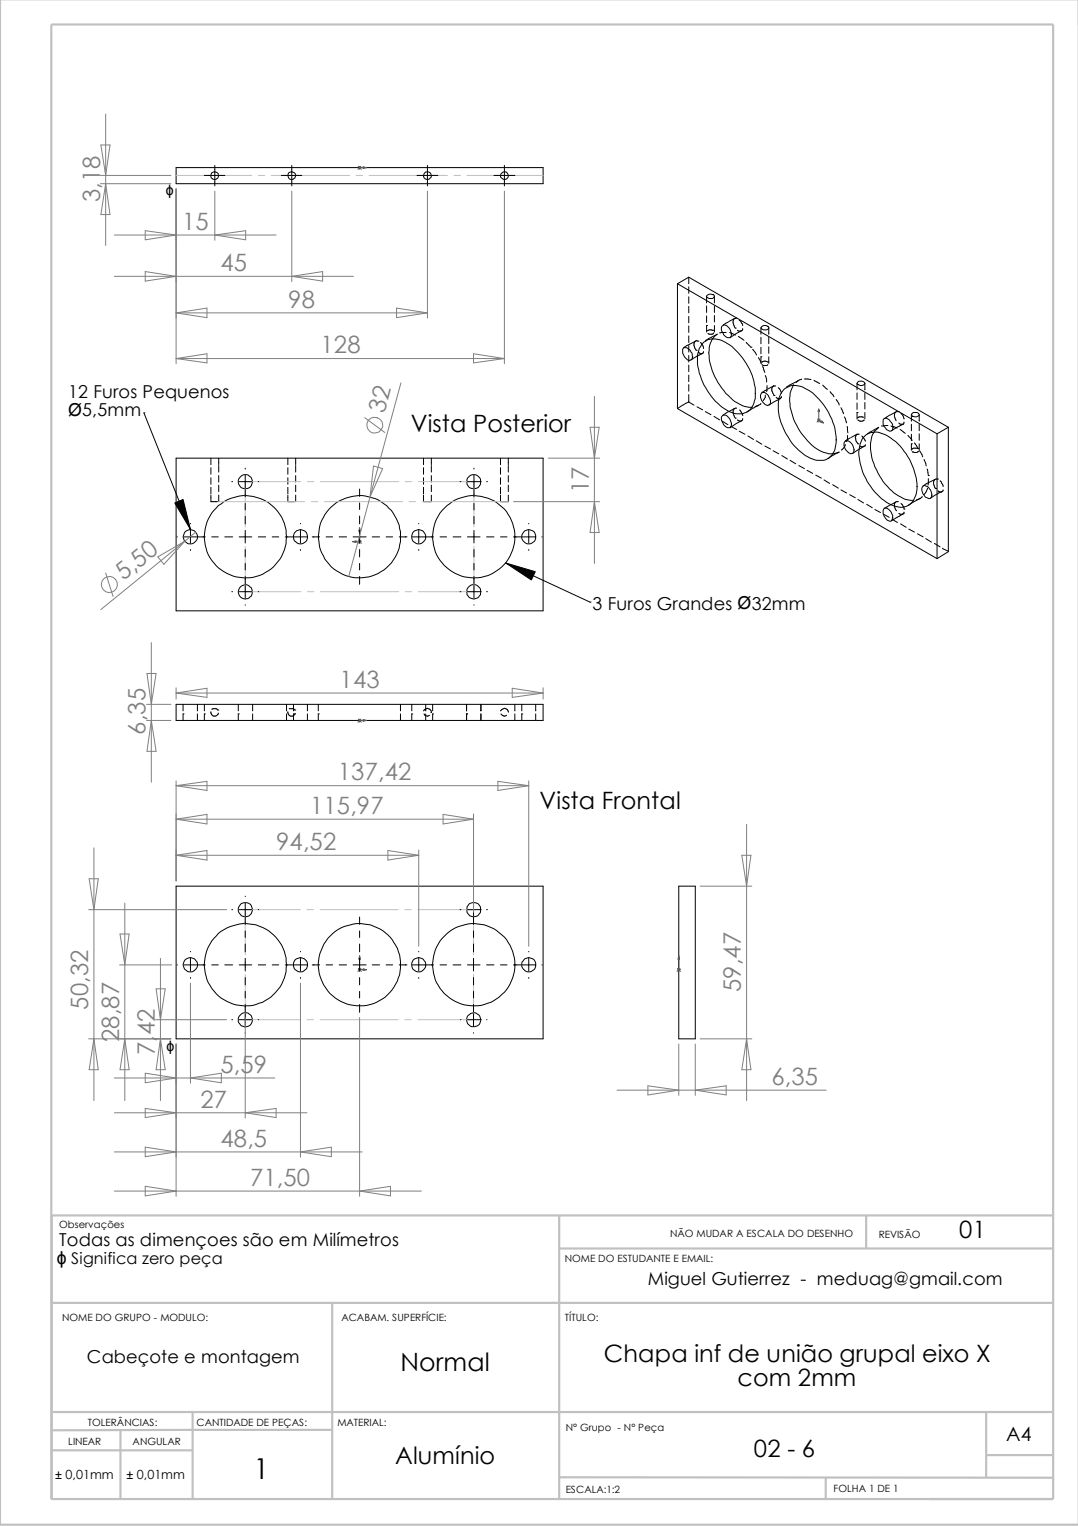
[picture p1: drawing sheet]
<svg xmlns="http://www.w3.org/2000/svg" width="210mm" height="297mm" viewBox="0 0 210 297" stroke-linecap="round" stroke-linejoin="round" font-family="sans-serif">
<g fill="none" stroke="#c0c0c0" stroke-width=".42">
<path d="M0 0v296.8h210M10 4.8h195.1v287h-195.1zM108.9 236.6v55.3M168.7 236.5v6.4M205.1 236.6h-195v55.3M10.1 253.6h195M64.7 253.6v38.3M108.9 243h96.2M10.3 274.9h194.8M23.5 278.4v13.2M37.2 278.3h27.4M37.5 274.9v17"/>
<path d="M37.5 278.3l-27.5 .1M192 274.8v12.8M10.2 282.3h27.3M108.9 287.6h96.2M160.8 287.6v4.2M192 283.2h13.1"/>
</g>
<g fill="none" stroke="#000" stroke-width=".19">
<path d="M34.3 32.6h71.4v3.2h-71.4zM39.8 34.1h4M41.8 32.2v4M54.8 34.1h4M56.2 33.6a.77 .77 0 0 1 1.1 0 .77 .77 0 0 1 0 1.1 .77 .77 0 0 1-1.1 0l-.2-.5zM56.8 32.2v4M81.2 34.1h4.1M83.2 32.2v4M96.2 34.1h4M98.2 32.2v4M131.9 55.2l50.6 29.2M131.9 55.2v24.3"/>
<path d="M134.1 54v1.2M134.1 55.8v1.3M134.1 57.8v1.2M134.1 59.6v1.3M134.1 54l-2.2 1.2M134.1 54l50.6 29.2M137.6 57.7v1.3M137.6 59.5v1.3M137.7 57.5a.92 .92 0 0 1 1.4 .2 .85 .85 0 0 1-.8 .4 .85 .85 0 0 1-.7-.5zM139.1 57.7v1.3M139.1 59.5v1.3M131.9 79.5l50.6 29.2"/>
<path d="M132.9 67.9a.86 .86 0 0 1 1.4 .2 1.64 1.64 0 0 1 .4 1.9 .86 .86 0 0 1-1.4-.5l-.4-.7zM132.9 78.9l-1 .6M134.1 78.3l1 .6M134.1 78.3l-1.1 .6M134.1 61.6v1.3M134.1 63.4v1.3M134.1 65.4v1.3M134.1 67.3v1.2M134.1 69.2v1.3M134.1 71.1v1.2M134.1 73v1.3M134.1 74.9v1.2"/>
<path d="M134.1 76.8v1.5M135.3 66.5a1.42 1.42 0 0 0 .3 1.7M135.6 68.2h.1M135.7 79.2l1.1 .6M135.9 66.4h.1M135.9 66.4l-.3-.1-2.5 1.4M136 68.6l.7 .3M136.4 66.7l.4 .5 .2 .6M137 68.4l-.2 .4-2.3 1.2M137.1 66.6a4.1 4.1 0 0 1 4.9 .5 12.2 12.2 0 0 1 5.1 10.5 3.6 3.6 0 0 1-1.8 2.7 4.2 4.2 0 0 1-4.2-.7 12.2 12.2 0 0 1-5.3-10.4l.3-1.4zM137.6 63.4h.1M137.6 61.5v1.3"/>
<path d="M137.6 63.4v1.2M138.9 64.3h.1M138.9 64.3l-.8-.1-.4 .2M138.9 64.8l-.2 .3h-.6l-.3-.2M139.1 61.4v1.3M139.1 63.4v1.2M139.6 65.1a4.4 4.4 0 0 0-1.5 4.2 12.3 12.3 0 0 0 5.9 9.4l.9 .4 1.6 .2M139.7 65.1l-2.4 1.2M140.5 63.5a.86 .86 0 0 1 1.5 .4 1.48 1.48 0 0 1 .2 1.8 1.7 1.7 0 0 1-1.7-2.2zM141.4 64.7l-1.3 .1M141.8 62.7l-1 .6M142.1 64.7l1.2 .5"/>
<path d="M143 62l-.1 .1a1.56 1.56 0 0 0 .3 1.8M143 79.5l-.1 .1a1.56 1.56 0 0 0 .3 1.8M143 62l-1.1 .6M143 79.5l-1.1 .6M143.2 63.9h.1M143.2 65.1l-1 .6M143.4 61.9l-.4 .1M143.4 79.4l-.4 .1M143.6 64.3l.2 .2 .6-.1M143.8 65.5l1.1 .7M143.9 62.3l.4 .3 .3 .8M144 79.8l.6 1.1"/>
<path d="M144.4 64.4l-1.1 .6M144.6 64v.2l-.2 .2M145.3 66.7l.9 .9M146.2 67.6h.1M146.5 79.5l-1 .7M146.6 68l.7 1.1M147.7 69.6l.6 1.1M147.7 78.9l-1.1 .6M148.2 69.5h.1M148.2 78.5l-.1 .2-1 .4M148.2 63.8v1.3M148.2 65.6v1.3"/>
<path d="M148.2 67.6v1.3M148.2 69.5v1.2M148.3 76.6a.91 .91 0 0 1 1.4 .6 1.11 1.11 0 0 1 0 1.7 1.28 1.28 0 0 1-1.4-1.1l-.2-.5zM148.3 63.6a.92 .92 0 0 1 1.4 .2 .84 .84 0 0 1-1.4 .2l-.1-.1zM148.3 70.5h.1a.87 .87 0 0 1 1.1 0M148.3 71l.4 .1h.6l.2-.1M148.5 71.3l.4 1.2M149 73.1l.3 .8v.5M149 76.9v.4l-.4 .7M149.4 75l-.1 1.2M149.4 75.8l-1.1 .6M149.5 70.5h.1"/>
<path d="M149.7 63.8v1.3M149.7 65.6v1.3M149.7 67.5v1.3M149.7 69.5v1.2M150.6 75.1l-.3 .5v.5l.4 .9M150.6 75.1h.4M150.6 75.1l-1.1 .6M150.7 77h.1M151.1 77.3l.4 .3h.5M151.6 75.5l.4 .5 .1 .6M152 77.6l-2.3 1.3M152.1 77.2l-.1 .4"/>
<path d="M152.6 75.9a3.7 3.7 0 0 1 4.7 0 12.3 12.3 0 0 1 5.5 10.2 3.5 3.5 0 0 1-2.4 3.5 6.3 6.3 0 0 1-5.4-2.4 12.4 12.4 0 0 1-3.4-8.9l.1-1zM154.5 74.9v.1a5.2 5.2 0 0 0-.7 3.6 12.2 12.2 0 0 0 6.2 9.3 3.6 3.6 0 0 0 3.3 .1M155.4 74.1l-2.3 1.3M156 73.8l-1.1 .7M156.6 73.8l1.3 .1M158.5 74l1.1 .6M160.2 75l.9 .8M161.6 76.2l.8 1M162.8 77.8l.6 1.1M163.7 79.4l.6 1.1M166.9 74.6v1.3M166.9 76.5v1.3"/>
<path d="M166.9 78.4v1.3M167 74.5a.89 .89 0 0 1 1.4 .2 .96 .96 0 0 1-1.5-.1zM168.4 74.6v1.3M168.4 76.5v1.3M168.4 78.3v1.3M28 80.4h.1M28 80.4l9.1 22.7M34.3 89.2h71.4v29.7h-71.4zM41.1 96.4v1.2h1.2M41.1 89.2v1.3M41.1 91v1.3M41.1 93v1.3"/>
<path d="M41.1 94.9v1.2M42.6 89.2v1.3M42.6 90.6v1.3M42.6 92.6v1.2M42.6 94.4v1.3M42.6 96.4v1.2M45.1 93.8h.2M46.6 93.8h2.4M47.8 91.1v.2M47.8 92.5v2.5M47.8 95.3v1.4M47.8 98v1.3"/>
<path d="M50.3 93.8h.1M56 96.4v1.2h1.3M56 89.2v1.3M56 91v1.3M56 93v1.3M56 94.9v1.2M57.6 89.2v1.3M57.6 90.6v1.3M57.6 92.6v1.2M57.6 94.4v1.3M57.6 96.4v1.2M64.1 99.1a8 8 0 0 1 13.5 2.7 8 8 0 0 1-8.8 10.6 8 8 0 0 1-5.1-12.8z"/>
<path d="M70 95.2v1.4M70 97.9v1.3M82.5 96.4v1.2h1.5v-1.2M82.5 89.2v1.3M82.5 91v1.3M82.5 93v1.3M82.5 94.9v1.2M84 89.2v1.3M84 90.6v1.3M84 92.6v1.2M84 94.4v1.3M89.6 93.8h.1"/>
<path d="M91 93.8h2.5M92.3 91.1v.2M92.3 92.5v2.5M92.3 95.3v1.4M92.3 98v1.3M94.7 93.8h.2M97.5 96.4v1.2h1.5v-1.2M97.5 89.2v1.3M97.5 91v1.3M97.5 93v1.3M97.5 94.9v1.2M99 89.2v1.3"/>
<path d="M99 90.6v1.3M99 92.6v1.2M99 94.4v1.3M137.3 80.1l1.1 .6M139 81.1l1.1 .6M140.6 82l1.1 .7M140.8 80.8a1.65 1.65 0 0 1 1.4 2.5 1.65 1.65 0 0 1-1.6-2.3zM141.8 80.1l-1 .7M142.3 83l1.1 .6M143.2 81.4h.1M143.2 82.6l-1 .7M143.6 81.7l.5 .3 .3-.1"/>
<path d="M143.9 83.9l1.1 .6M144.4 81.9l-1.1 .6M144.6 81.5l-.1 .3-.1 .1M145.6 84.9l1.1 .6M147.2 85.8l1.1 .7M148.9 86.8l1.1 .6M150.5 87.7l1.1 .6M152.2 88.7l1.1 .7M153.8 89.6l1.1 .7M155.5 90.6l1.1 .6M157.1 91.6l1.1 .5M158.8 92.5l1.1 .6"/>
<path d="M160.4 93.4l1.1 .7M162.1 94.3l1.1 .7M162.2 88.6l-1 .7M163.4 88l-1.1 .6M163.7 95.4l1.1 .6M164.4 86a.86 .86 0 0 1 1.5 .4 1.48 1.48 0 0 1 .1 1.9 1.31 1.31 0 0 1-1.5-1.1l-.2-.5zM164.4 81.1l.4 1.2M164.6 86.6l-.4 .7-.4 .3M164.9 83l.2 1.3M165 84.8l-.1 1-.1 .2M165.4 96.3l1.1 .6M165.6 85.2l-1 .6"/>
<path d="M166.9 80.3h.1M166.9 84.5l-.3 .3-.1 .4 .2 .7 .3 .5M166.9 84.5h.4M166.9 80.3v1.3M166.9 84.5l-1.1 .6M167 86.4h.1M167 81.7a.78 .78 0 0 0 1.2 0M167 97.2l1.1 .7M167 87.6l-1 .7M167.8 84.9l.7 1M168.1 81.2l-.8-.1-.3 .2M168.2 85a3.6 3.6 0 0 1 4.4-.3 11.9 11.9 0 0 1 5.9 11 3.2 3.2 0 0 1-3.2 3 9.7 9.7 0 0 1-6.5-5 10.5 10.5 0 0 1-1.4-6.8l.4-1.3z"/>
<path d="M168.2 86.8l-1.1 .7M168.4 80.3v1.3M168.5 86.6v.1a.7 .7 0 0 1-1 .1M168.7 98.2l1.1 .6M169.9 83.8l-1 .6M170.3 99.2l1.1 .6M171 83.3a3.9 3.9 0 0 0-1.5 3.6 12.4 12.4 0 0 0 5.5 9.6l1.4 .7 1.5 .2M171.1 83.2l-1.1 .6M172 81.6a1.1 1.1 0 0 1 1.6 .6l.2 .8a.65 .65 0 0 1-.2 .8 .65 .65 0 0 1-.9-.1 1.75 1.75 0 0 1-.7-2.1zM172.1 99a1.19 1.19 0 0 1 1.6 1 .87 .87 0 0 1-.5 1.5 1.83 1.83 0 0 1-1.1-2.5zM172.9 82.8l-1.3 .1M173.2 80.8l-1 .7"/>
<path d="M173.2 98.3l-1 .6M173.5 82.9l1.2 .4M174.4 80.2a1.18 1.18 0 0 0 .1 1.7M174.4 80.2l-1.1 .6M174.4 97.7l-1.1 .6M174.9 80.1h.1M174.9 97.6h-.4a1.23 1.23 0 0 0 .1 1.8M174.9 80.1l-.5 .1M175 82.3l.3 .3h.6M175 99.9l.3 .2 .6-.1M175.3 83.6l1 .8M175.4 80.5l.5 .5 .1 .6"/>
<path d="M175.4 98l.4 .3 .2 .8M175.9 82.6l-2.3 1.2M176 99.1h.1M176 82.2l-.1 .4M176 99.7v.2l-.1 .1M176.8 84.8l.8 .9M177.5 86.4h.1M177.5 80.7v1.3M177.5 82.6v1.2M177.5 84.5v1.3M177.5 86.4v1.3M177.5 80.5a.89 .89 0 0 1 1.5 .3 .95 .95 0 0 1-1.5-.1z"/>
<path d="M178.1 86.2l.6 1M178.7 87.3h.1M178.7 87.3l-.8-.1-.4 .2M178.8 87.8l-.3 .3-.9-.2M179 80.7v1.3M179 82.6v1.2M179 84.4v1.3M179 86.4v1.3M179.1 87.7l.6 1.2M179.2 97l-2.3 1.3M179.6 96.6a1.21 1.21 0 0 1-1.1 .6M179.7 94.6a1.59 1.59 0 0 1 1.7 1.8 .55 .55 0 0 1-.2 .6 .55 .55 0 0 1-.7-.1 1.65 1.65 0 0 1-.8-2.3z"/>
<path d="M179.9 89.4l.4 1.3M180.5 91.3l.3 1.3M180.6 95l-.3 .9-.4 .3M180.8 92.6h.1M180.8 93.2l-.1 1.2M182 93.3l-.1 .1a1.42 1.42 0 0 0 .3 1.7M182.2 95.1h.1M182.2 96.3l-1 .7M182.5 84.4v24.3M182.5 93.2h.1M182.5 93.2h-.3l-2.5 1.4M182.6 95.5l.5 .3 .3-.1"/>
<path d="M183 93.6l.3 .2 .3 .9M183.4 95.7l-1.1 .6M183.6 95.4l-.2 .3M184.7 83.2l-2.2 1.2M184.7 83.2v24.2l-2.2 1.3M34.5 104.5h.1M35.8 104.5h2.5M37.1 101.9v.1M37.1 103.2v2.5M37.1 107v.1M38.5 104.5h1.5M41.2 104.5h1.3"/>
<path d="M43.8 104.5h1.5M45.1 115.2h.2M46.6 104.5h2.4M46.6 115.2h2.4M47.8 100.5v1.5M47.8 103.2v2.5M47.8 107v1.4M47.8 109.7v1.2M47.8 112.2v1.5M47.8 114v2.4M47.8 117.7v.1M50.3 104.5h1.4"/>
<path d="M50.3 115.2h.1M53 104.5h1.3M55.5 104.5h1.6M57.2 104.5h2.6M58.5 101.9v.1M58.5 103.2v2.5M58.5 107v.1M60.8 104.5h1.4M63.5 104.5h1.3M66 104.5h1.5M68.7 104.5h2.6M70 100.4v1.6"/>
<path d="M70 103.2v2.5M70 107v1.4M70 109.7v1.2M70 112.2v1.5M72.5 104.5h1.4M75.2 104.5h1.3M77.7 104.5h1.5M80.3 104.5h2.5M81.5 101.9v.1M81.5 103.2v2.5M81.5 107v.1M83 104.5h1.4"/>
<path d="M85.7 104.5h1.3M88.2 104.5h1.5M89.6 115.2h.1M91 104.5h2.5M91 115.2h2.5M92.3 100.5v1.5M92.3 103.2v2.5M92.3 107v1.4M92.3 109.7v1.2M92.3 112.2v1.5M92.3 114v2.4M92.3 117.7v.1"/>
<path d="M94.7 104.5h1.5M94.7 115.2h.2M97.5 104.5h1.2M98.5 109.6l16.4 7.6M100 104.5h1.5M101.7 104.5h2.5M103 101.9v.1M103 103.2v2.5M103 107v.1M105.5 104.5h.1M114.9 117.2h.1M172 100.1l1.1 .6"/>
<path d="M173.7 101l1.1 .7M175.3 102l1.1 .6M175.9 100l-2.3 1.4M177 103l1.1 .6M178.6 103.9l1.1 .6M180.3 104.8l1.1 .7M181.9 105.8l1.1 .7M183.6 106.7l1.1 .6M34.3 137.1h71.4v3.1h-71.4zM35.6 139h.1M35.6 137.1v1.3M35.6 139v1.2"/>
<path d="M38.4 137.1v1.3M38.4 139v1.2M39.8 139h.1M39.8 137.1v1.3M39.8 139v1.2M41.1 138.5a.73 .73 0 0 0 .3 .8 .73 .73 0 0 0 .8 0l.3-.5M41.2 138h.9l.3 .2M42.4 138.2h.1M46.4 139h.1M46.4 137.1v1.3M46.4 139v1.2M49.2 137.1v1.3"/>
<path d="M49.2 139v1.2M55.8 137.1v1.3M55.8 139v1.2M56 138.5a.73 .73 0 0 0 .4 .8 .73 .73 0 0 0 .7 0l.4-.4M56.3 138h.8l.3 .2M57.1 139h.1M57.1 137.1v1.3M57.1 139v1.2M57.4 138.2h.1M59.9 137.1v1.3M59.9 139v1.2M62 139h.1"/>
<path d="M62 137.1v1.3M62 139v1.2M78 137.1v1.3M78 139v1.2M80.2 139h.1M80.2 137.1v1.3M80.2 139v1.2M82.5 138.4a.74 .74 0 0 1 .8-.5 .74 .74 0 0 1 .6 .8M82.5 139l.2 .2a.72 .72 0 0 0 1 0M82.9 137.1v1.3M82.9 139v1.2M84.2 139h.1"/>
<path d="M84.2 137.1v1.3M84.2 139v1.2M90.8 139h.1M90.8 137.1v1.3M90.8 139v1.2M93.6 137.1v1.3M93.6 139v1.2M97.5 138.4l.7-.5a.72 .72 0 0 1 .8 .7M97.5 139a.7 .7 0 0 0 1.1 .2M100.2 137.1v1.3M100.2 139v1.2M101.6 139h.1"/>
<path d="M101.6 137.1v1.3M101.6 139v1.2M104.3 137.1v1.3M104.3 139v1.2M34.3 172.5h71.4v29.7h-71.4zM45.1 177.1h.2M46.6 177.1h2.4M47.8 174.4v.1M47.8 175.8v2.5M47.8 178.5v1.4M50.3 177.1h.1M70 178.5v1.4"/>
<path d="M89.6 177.1h.1M91 177.1h2.5M92.2 174.4v.1M92.2 175.8v2.5M92.2 178.5v1.4M94.7 177.1h.2M132.2 172.5h3.2v29.7h-3.2zM34.5 187.8h.1M35.8 187.8h2.5M37.1 185.2v.1M37.1 186.5v2.5M37.1 190.3v.1"/>
<path d="M38.5 187.8h1.5M41.2 187.8h1.3M43.8 187.8h1.5M45.1 198.5h.2M46.6 187.8h2.4M46.6 198.5h2.4M47.8 181.2v1.3M47.8 183.8v1.5M47.8 186.5v2.5M47.8 190.3v1.4M47.8 193v1.3M47.8 195.5v1.5"/>
<path d="M47.8 197.3v2.5M50.3 187.8h1.4M50.3 198.5h.1M53 187.8h1.3M55.5 187.8h1.6M57.2 187.8h2.6M58.5 185.2v.1M58.5 186.5v2.5M58.5 190.3v.1M60.8 187.8h1.4M63.5 187.8h1.3M66 187.8h1.5"/>
<path d="M68.7 187.8h2.6M70 181.2v1.3M70 183.8v1.5M70 186.5v2.5M70 190.3v1.4M70 193v1.3M70 195.5v1.5M72.5 187.8h1.4M75.2 187.8h1.3M77.7 187.8h1.5M80.3 187.8h2.5M81.5 185.2v.1"/>
<path d="M81.5 186.5v2.5M81.5 190.3v.1M83 187.8h1.4M85.7 187.8h1.3M88.2 187.8h1.5M89.7 198.5h.1M91 187.8h2.5M91 198.5h2.5M92.2 181.2v1.3M92.2 183.8v1.5M92.2 186.5v2.5M92.2 190.3v1.4"/>
<path d="M92.2 193v1.3M92.2 195.5v1.5M92.2 197.3v2.5M94.7 187.8h1.5M94.7 198.5h.1M97.5 187.8h1.2M100 187.8h1.5M101.7 187.8h2.5M103 185.2v.1M103 186.5v2.5M103 190.3v.1M105.5 187.8h.1"/>
<path d="M47.8 201v.1M92.2 201v.1"/>
<circle cx="41.8" cy="34.2" r=".76"/>
<circle cx="83.2" cy="34.2" r=".74"/>
<circle cx="98.2" cy="34.2" r=".74"/>
<circle cx="47.8" cy="93.8" r="1.41"/>
<circle cx="92.2" cy="93.8" r="1.41"/>
<circle cx="37.1" cy="104.5" r="1.36"/>
<circle cx="47.7" cy="115.2" r="1.36"/>
<circle cx="47.8" cy="104.5" r="8"/>
<circle cx="58.5" cy="104.5" r="1.35"/>
<circle cx="81.5" cy="104.5" r="1.35"/>
<circle cx="92.2" cy="115.2" r="1.41"/>
<circle cx="92.2" cy="104.5" r="8"/>
<circle cx="103" cy="104.5" r="1.35"/>
<circle cx="47.8" cy="177" r="1.41"/>
<circle cx="92.2" cy="177" r="1.41"/>
<circle cx="37" cy="187.8" r="1.39"/>
<circle cx="47.8" cy="187.8" r="8"/>
<circle cx="47.8" cy="198.5" r="1.38"/>
<circle cx="58.5" cy="187.8" r="1.38"/>
<circle cx="70" cy="187.8" r="8"/>
<circle cx="81.5" cy="187.8" r="1.38"/>
<circle cx="92.2" cy="187.8" r="8"/>
<circle cx="92.3" cy="198.6" r="1.37"/>
<circle cx="102.9" cy="187.8" r="1.38"/>
</g>
<g fill="#00f" stroke="#00f" stroke-width=".19">
<path d="M70.7 188.6l.7 .2-.7 .1z"/>
<path d="M70 186l.2 .7h-.4z"/>
<path d="M68.7 105.4l.6-.1v.3z"/>
<path d="M70 102.7l.2 .7h-.4z"/>
<path d="M70.7 32.5l.7 .1-.7 .2z"/>
<path d="M70.7 140.1l.7 .1-.7 .2z"/>
<path d="M132.2 186l.1 .7h-.3z"/>
<path d="M160 81.9l.4 .4-.5-.1z"/>
<path d="M159.4 79.6l.2 .5h-.3z"/>
</g>
<g fill="none" stroke="#00f" stroke-width=".19">
<path d="M69.8 32.6h1.6M69.8 32.4l.6 .6M70 32.6h.1M70 32.4v.6M70.3 32.4l-.6 .6M159.4 79.6v2.6M159.2 81.8h.6M159.2 81.6l.6 .6M159.4 81.8l1 .5M159.7 81.6l-.6 .6M68.7 105.4h1.7M69.8 105.2l.6 .6"/>
<path d="M70 102.7v3.1M70.3 105.2l-.6 .6M69.8 140l.6 .6M70 140v.6M70.3 140l-.6 .6M69.8 140.2h1.6M70 140.2h.1M69.8 188.8h1.6M69.8 188.5l.6 .6M70 186v3.1M70.3 188.5l-.6 .6M131.9 188.8h.6"/>
<path d="M131.9 188.5l.6 .6M132.2 188.8h.1M132.2 186v3.1M132.4 188.5l-.6 .6"/>
</g>
<g fill="none" stroke="#c0c0c0" stroke-width=".19">
<path d="M34.3 34.1h14.7M50.3 34.1h1.3M52.8 34.1h15.3M69.3 34.1h1.3M71.9 34.1h15.2M88.4 34.1h1.3M90.9 34.1h14.8M42.6 97.6h16.8M58.6 93.8h-10.8v8.8M59.9 93.8h1.2M60.6 97.6h1.3M62.4 93.8h15.2"/>
<path d="M63.2 97.6h15.2M78.9 93.8h1.3M79.7 97.6h1.2M81.4 93.8h10.9v8.8M82.2 97.6h16.8M47.8 103.8v1.3M47.8 106.4v8.8h10.8M59.9 115.2h1.2M62.4 115.2h15.2M78.9 115.2h1.3M92.3 106.4v8.8h-10.9M92.3 103.8v1.3"/>
<path d="M58.5 177.1h-10.7v8.8M59.8 177.1h1.2M62.3 177.1h15.3M78.8 177.1h1.3M81.4 177.1h10.8v8.8M47.8 189.7v8.8h10.7M47.8 187.1v1.3M59.8 198.5h1.2M62.3 198.5h15.3M78.8 198.5h1.3M92.2 189.7v8.8h-10.8M92.2 187.1v1.3"/>
</g>
<g fill="none" stroke="#808080" stroke-width=".19">
<path d="M19.6 34.1h13.7M19.6 35.8h13.7M19.6 28.2h1.8l-.8 5.9zM20.6 22.2v25.6M20.6 35.8l.8 6h-1.8zM34.3 36.8v34M41.8 37.2v9.6M56.8 37.2v17.6M83.2 37.2v24.7M98.2 37.2v33.6M22.3 53.8h46.5M22.3 45.7h31.5"/>
<path d="M28.3 44.9l6 .8-6 1zM28.3 52.9l6 .9-6 .9zM41.8 45.7l6-.8v1.8zM56.8 53.8l6-.9v1.8zM77.2 60l6 .9-6 .9zM34.3 60.9l6-.9v1.8zM34.3 69.8l6-.9v1.7zM34.3 60.9h48.9M34.3 69.8h63.9M78.1 74.5l-6 22.2M92.2 68.9l6 .9-6 .8zM115.7 77.2v32.5"/>
<path d="M71 81.3l3.9 2.9M72.1 96.7l-4.2 15.5M72.7 90.7l1.8 .5-2.4 5.5zM100 97.6h16.8M106.8 89.2h10M114.9 83.2h1.8l-1 6zM115.7 97.6l1 6.1h-1.8zM20.6 111.5l1.4 4.6M30.7 108.4l5.3-3-4.1 4.4zM36 105.4l-16.4 13.2M38.1 103.6l-2.1 1.8M28.5 137.1h4.8"/>
<path d="M28.6 131.1h1.8l-.9 6zM29.5 125.1v27.2M34.3 134.9l6-.9v1.7zM34.3 133.9v2.2M34.3 134.9h71.4M99.7 134l6 .9-6 .8zM105.7 133.9v2.2M28.5 140.2h4.8M29.5 140.2l.9 6h-1.8zM34.3 152.9l6-.8v1.8zM34.3 159.5l6-1v1.9zM34.3 152v19.5"/>
<path d="M34.3 159.5h57.9M34.3 152.9h68.7M86.3 158.5l5.9 1-5.9 .9zM92.2 158.4v19.2M96.9 152.1l6.1 .8-6.1 1zM103 152v32.2M17.3 177.1h26.8M17.4 171.1h1.7l-.8 6zM18.3 165v49.2M24.3 175.8v38.4M34.3 166.5l6-.9v1.8zM34.3 166.5h47.2"/>
<path d="M75.5 165.6l6 .9-6 .9zM81.5 165.5v18.7M136.3 172.5h10.1M144.4 166.5h1.8l-.8 6zM145.4 160.5v53.7M23.3 187.8h10.1M23.4 181.8h1.7l-.8 6zM30.2 198.5h13.9M30.4 192.5h1.8l-1 6zM31.2 186.5v27.7M37.1 191.4v19.4M47.8 198.1v19.5"/>
<path d="M58.5 191.4v33.8M70 198.1v34.8M17.3 202.2h16M18.3 202.2l.8 6h-1.7zM22.3 216.6h37.5M22.3 209.8h31.2M24.3 202.2l.8 6h-1.7zM28.3 215.8l6 .8-6 .9zM28.3 208.9l6 .9-6 1zM31.2 202.2l1 6h-1.8zM34.3 203.2v29.7M37.1 209.8l6-.9v1.9z"/>
<path d="M47.8 216.6l6-.8v1.7zM120.1 212.2h40.8M126.2 211.4l6 .8-6 .9zM132.2 203.2v10M135.4 203.2v10M135.4 212.2l6-.8v1.7zM136.3 202.2h10.1M145.4 202.2l.8 6h-1.8zM22.3 224.2h48.2M22.3 231.8h59.7M28.3 223.3l6 .9-6 1zM28.3 230.9l6 .9-6 1z"/>
<path d="M58.5 224.2l6-.9v1.9zM70 231.8l6-.9v1.9z"/>
<circle cx="73" cy="82.8" r="1.53"/>
<circle cx="21.3" cy="113.8" r="1.57"/>
</g>
<path d="M34 97.9l1.6-.7 1.5 5.9zM98.5 109.6l5.7 1.7-.7 1.6z" fill="#000" stroke="#000" stroke-width=".19"/>
<text font-size="5.6" x="49.4" y="287.8">1</text>
<text font-size="4.9" x="78" y="266.8">Normal</text>
<g font-size="4.7" fill="#808080">
<text x="19.5" y="39.4" transform="rotate(-90 19.5 39.4)">3,18</text>
<text x="35.5" y="44.7">15</text>
<text x="42.9" y="52.8">45</text>
<text x="56.1" y="59.9">98</text>
<text x="62.4" y="68.8">128</text>
<text x="74.8" y="80.6" transform="rotate(-75 74.8 80.6)">32</text>
<text x="114.6" y="96" transform="rotate(-90 114.6 96)">17</text>
<text x="24" y="113.1" transform="rotate(-39 24 113.1)">5,50</text>
<text x="66.1" y="133.9">143</text>
<text x="28.4" y="143" transform="rotate(-90 28.4 143)">6,35</text>
<text x="65.8" y="151.9">137,42</text>
<text x="60.4" y="158.4">115,97</text>
<text x="53.8" y="165.5">94,52</text>
<text x="17.2" y="196.5" transform="rotate(-90 17.2 196.5)">50,32</text>
<text x="144.3" y="193.2" transform="rotate(-90 144.3 193.2)">59,47</text>
<text x="23.2" y="202.9" transform="rotate(-90 23.2 202.9)">28,87</text>
<text x="30.1" y="205.4" transform="rotate(-90 30.1 205.4)">7,42</text>
<text x="42.9" y="208.8">5,59</text>
<text x="39" y="215.6">27</text>
<text x="150.2" y="211.2">6,35</text>
<text x="42.9" y="223.2">48,5</text>
<text x="48.7" y="230.8">71,50</text>
</g>
<g font-size="4.7">
<text x="80" y="84">Vista Posterior</text>
<text x="105.1" y="157.5">Vista Frontal</text>
<text x="186.8" y="240.9">01</text>
<text x="117.6" y="265.2">Chapa inf de união grupal eixo X</text>
<text x="143.6" y="269.7">com 2mm</text>
<text x="77" y="285">Alumínio</text>
<text x="146.8" y="283.6">02 - 6</text>
</g>
<text font-size="3.8" x="195.9" y="280.4">A4</text>
<g font-size="3.5">
<text x="13.3" y="77.5">12 Furos Pequenos</text>
<text x="13.3" y="81">Ø5,5mm</text>
<text x="115.4" y="118.6">3 Furos Grandes Ø32mm</text>
<text x="11.5" y="242.5">Todas as dimençoes são em Milímetros</text>
<text x="11.1" y="246.1">ɸ Significa zero peça</text>
<text x="126.2" y="250.2">Miguel Gutierrez - meduag@gmail.com</text>
<text x="16.9" y="265.3">Cabeçote e montagem</text>
</g>
<g font-size="2.8">
<text x="32.3" y="38">ɸ</text>
<text x="32.4" y="204.6">ɸ</text>
</g>
<g font-size="2.5">
<text x="10.8" y="287.8">± 0,01mm</text>
<text x="24.6" y="287.8">± 0,01mm</text>
</g>
<g font-size="1.9">
<text x="11.5" y="239.1">Observações</text>
<text x="110" y="245.6">NOME DO ESTUDANTE E EMAIL:</text>
<text x="130.5" y="240.8">NÃO MUDAR A ESCALA DO DESENHO</text>
<text x="171.1" y="241.1">REVISÃO</text>
<text x="12.1" y="257.1">NOME DO GRUPO - MODULO:</text>
<text x="66.5" y="257.1">ACABAM. SUPERFÍCIE:</text>
<text x="110" y="257.2">TÍTULO:</text>
<text x="13.3" y="281.2">LINEAR</text>
<text x="17.1" y="277.5">TOLERÂNCIAS:</text>
<text x="25.8" y="281.2">ANGULAR</text>
<text x="38.3" y="277.5">CANTIDADE DE PEÇAS:</text>
<text x="65.7" y="277.5">MATERIAL:</text>
<text x="110.2" y="278.6">N° Grupo - N° Peça</text>
<text x="110.2" y="290.6">ESCALA:1:2</text>
<text x="162.3" y="290.4">FOLHA 1 DE 1</text>
</g>
</svg>
